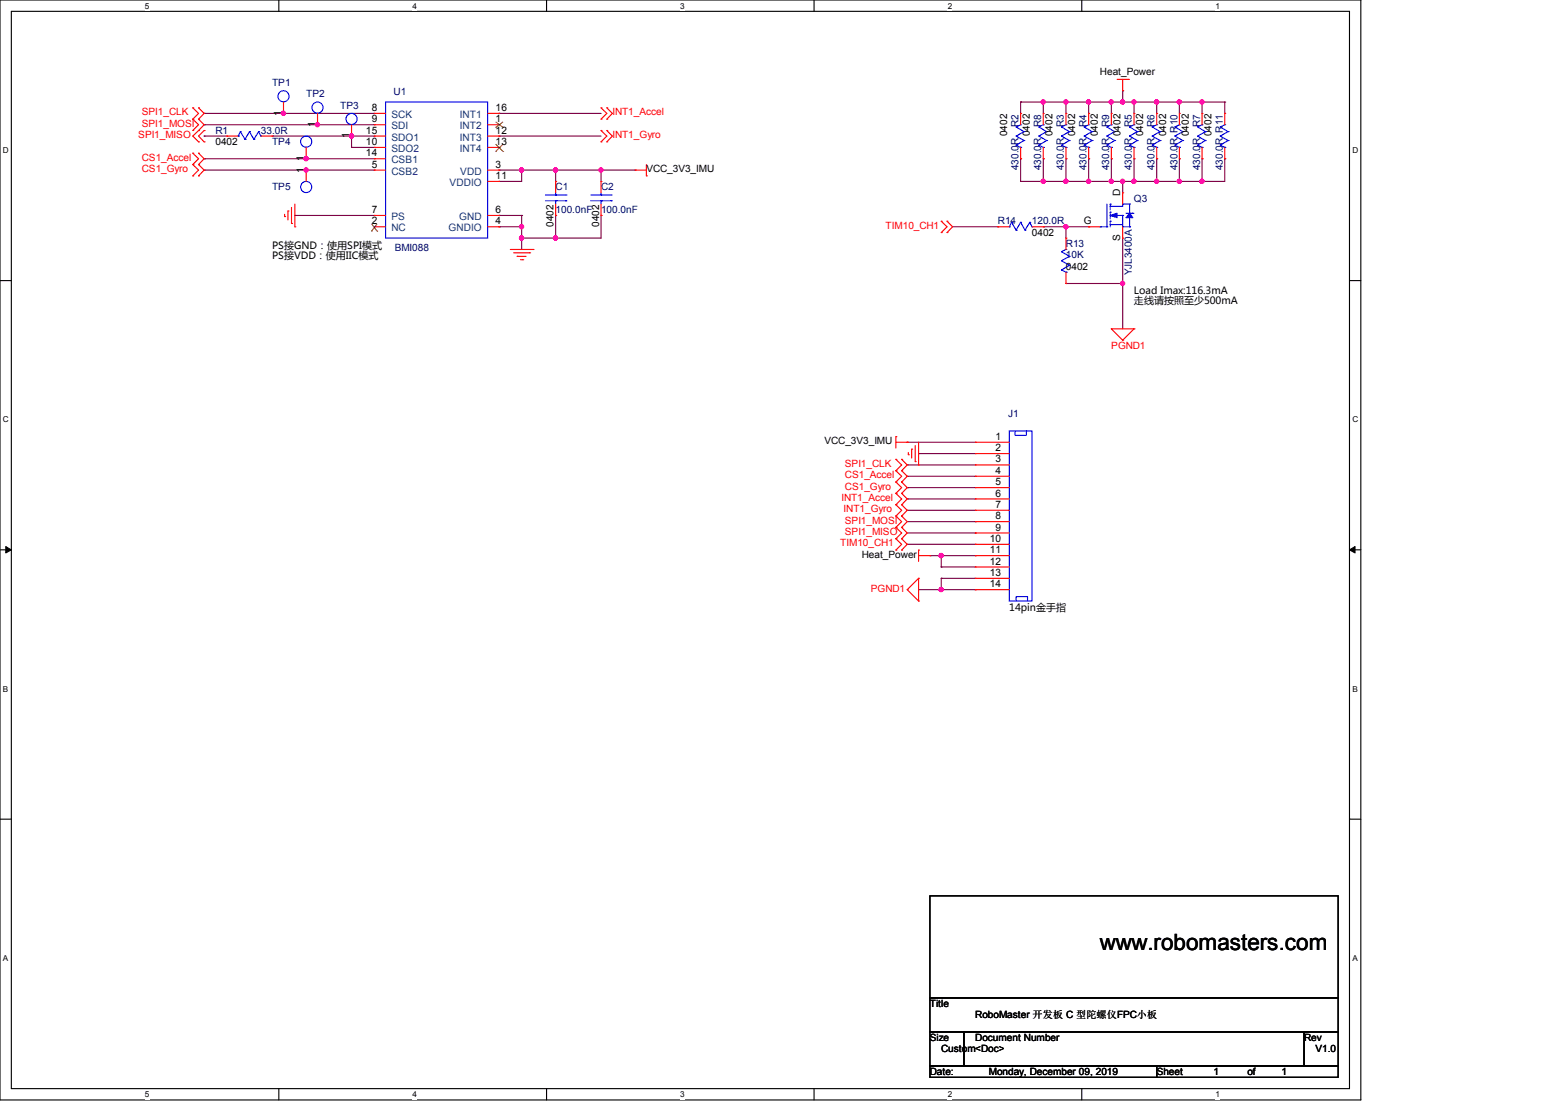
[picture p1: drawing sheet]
<svg xmlns="http://www.w3.org/2000/svg" width="297mm" height="210mm" viewBox="0 0 297 210" stroke-linecap="round" stroke-linejoin="round" font-family="sans-serif">
<path d="M0 0h259.1v209.4h-259.1zM2.2 2.2h254.7v205.1h-254.7z" fill="none" stroke="#000" stroke-width=".21"/>
<g fill="#fff">
<path d="M27.6 .3h.8v1.7h-.8z"/>
<path d="M27.6 207.5h.8v1.8h-.8z"/>
</g>
<path d="M53.1 0v2.2M53.1 207.3v2.1" fill="none" stroke="#000" stroke-width=".21"/>
<g fill="#fff">
<path d="M78.5 .3h.9v1.7h-.9z"/>
<path d="M78.5 207.5h.9v1.8h-.9z"/>
</g>
<path d="M104.1 0v2.2M104.1 207.3v2.1" fill="none" stroke="#000" stroke-width=".21"/>
<g fill="#fff">
<path d="M129.5 .3h.8v1.7h-.8z"/>
<path d="M129.5 207.5h.8v1.8h-.8z"/>
</g>
<path d="M155 0v2.2M155 207.3v2.1" fill="none" stroke="#000" stroke-width=".21"/>
<g fill="#fff">
<path d="M180.4 .3h.9v1.7h-.9z"/>
<path d="M180.4 207.5h.9v1.8h-.9z"/>
</g>
<path d="M206 0v2.2M206 207.3v2.1" fill="none" stroke="#000" stroke-width=".21"/>
<g fill="#fff">
<path d="M231.4 .3h.8v1.7h-.8z"/>
<path d="M231.4 207.5h.8v1.8h-.8z"/>
<path d="M.6 27.8h1.1v1.7h-1.1z"/>
<path d="M257.5 27.8h1.1v1.7h-1.1z"/>
<path d="M.6 79h1.1v1.8h-1.1z"/>
<path d="M257.5 79h1.1v1.8h-1.1z"/>
</g>
<path d="M0 53.4h2.2M256.9 53.4h2.2" fill="none" stroke="#000" stroke-width=".21"/>
<g fill="#fff">
<path d="M.6 130.3h1v1.7h-1z"/>
<path d="M257.5 130.3h1v1.7h-1z"/>
</g>
<path d="M0 104.7h2.2M256.9 104.7h2.2" fill="none" stroke="#000" stroke-width=".21"/>
<path d="M1.1 104.1l1.1 .6-1.1 .6zM256.9 104.7l1.1-.6v1.2z" fill="#000" stroke="#000" stroke-width=".19"/>
<g fill="#fff">
<path d="M.6 181.6h.9v1.7h-.9z"/>
<path d="M257.5 181.6h.9v1.7h-.9z"/>
</g>
<path d="M0 156h2.2M256.9 156h2.2M177 170.6h77.8v19.4h-77.8zM177 190h77.8v6.5h-77.8zM177 196.5h6.5v6.4h-6.5zM183.5 196.5h64.8v6.4h-64.8zM248.3 196.5h6.5v6.4h-6.5zM177 202.9h43.2v2.2h-43.2zM220.2 202.9h34.6v2.2h-34.6z" fill="none" stroke="#000" stroke-width=".21"/>
<g fill="none" stroke="#800040" stroke-width=".21">
<path d="M194.3 19.4h.1M194.3 19.4h38.9M194.3 19.4v2.2M198.6 19.4h.1M198.6 19.4v2.2M202.9 19.4h.1M202.9 19.4v2.2M207.3 19.4h.1M207.3 19.4v2.2M211.6 19.4h.1M211.6 19.4v2.2M213.7 17.3h.1"/>
<path d="M213.7 19.4h.1M213.7 17.3v2.1M215.9 19.4h.1M215.9 19.4v2.2M220.2 19.4h.1M220.2 19.4v2.2M224.5 19.4h.1M224.5 19.4v2.2M228.9 19.4h.1M228.9 19.4v2.2M233.2 19.4h.1M233.2 19.4v2.2"/>
<path d="M38.9 21.6h.1M38.9 23.7h.1M38.9 30.2h.1M38.9 32.4h.1M38.9 25.9h.1M38.9 21.6h32.3M38.9 23.7h32.3M38.9 32.4h32.3M38.9 25.9h4.3M38.9 30.2h32.3M51.8 25.9h.1M51.8 25.9h19.4"/>
<path d="M54 21.6h.1M58.3 30.2h.1M58.3 32.4h.1M60.5 23.7h.1M66.9 28.1h.1M66.9 25.9h.1M66.9 28.1h4.3M66.9 25.9v2.2M95 32.4h.1M95 34.5h.1M95 21.6h.1M95 25.9h.1"/>
<path d="M95 21.6h19.4M95 32.4h25.9M95 25.9h19.4M99.3 32.4h.1M99.3 32.4v2.1h-4.3M105.8 32.4h.1M105.8 32.4v2.1M114.4 32.4h.1M114.4 32.4v2.1M120.9 32.4h.1M194.3 30.2h.1M194.3 34.5h.1"/>
<path d="M194.3 30.2v4.3M198.6 30.2h.1M198.6 34.5h.1M198.6 30.2v4.3M202.9 30.2h.1M202.9 34.5h.1M202.9 30.2v4.3M207.3 34.5h.1M207.3 30.2h.1M207.3 30.2v4.3M211.6 30.2h.1M211.6 30.2v4.3"/>
<path d="M213.7 34.5h.1M213.7 34.5v2.2M215.9 30.2h.1M215.9 34.5h.1M215.9 30.2v4.3M220.2 30.2h.1M220.2 34.5h.1M220.2 30.2v4.3M224.5 30.2h.1M224.5 34.5h.1M224.5 30.2v4.3M228.9 30.2h.1"/>
<path d="M228.9 34.5h.1M228.9 30.2v4.3M233.2 30.2h.1M233.2 30.2v4.3h-38.9M56.1 41h.1M56.1 41h15.1M95 41h.1M95 43.2h.1M95 41h4.3M95 43.2h4.3M99.3 41h.1M99.3 45.3h.1"/>
<path d="M99.3 43.2h.1M99.3 41v6.5M105.8 45.3h.1M105.8 41h.1M105.8 41v4.3M114.4 41h.1M114.4 41v4.3h-15.1M181.4 43.2h8.6M190 43.2h.1M198.6 43.2h.1M198.6 43.2h8.7M202.9 43.2h.1"/>
<path d="M202.9 54h.1M202.9 43.2v2.1M202.9 54h10.8M207.3 43.2h.1M213.7 54h.1M213.7 45.3v17.3M172.7 84.2h.1M172.7 88.5h.1M172.7 90.7h.1M172.7 92.8h.1M172.7 95h.1M172.7 97.2h.1"/>
<path d="M172.7 84.2h13M172.7 88.5h13M172.7 90.7h13M172.7 92.8h13M172.7 95h13M172.7 97.2h13M172.7 99.3h13M174.9 86.4h.1M174.9 86.4h10.8M185.7 99.3h.1M172.7 103.6h.1M172.7 103.6h13"/>
<path d="M172.7 101.5h13M174.9 112.3h10.8M177 105.8h8.7M179.2 105.8h.1M179.2 112.3h.1M179.2 107.9h.1M179.2 110.1h.1M179.2 107.9h6.5M179.2 105.8v2.1M179.2 110.1v2.2M179.2 110.1h6.5M185.7 101.5h.1"/>
<path d="M185.7 105.8h.1M185.7 112.3h.1"/>
</g>
<g fill="#f0f" stroke="#f0f" stroke-width=".21">
<circle cx="99.3" cy="32.4" r=".4"/>
<circle cx="105.8" cy="32.4" r=".4"/>
<circle cx="114.4" cy="32.4" r=".4"/>
<circle cx="105.8" cy="45.3" r=".4"/>
<circle cx="54" cy="21.6" r=".4"/>
<circle cx="60.4" cy="23.7" r=".4"/>
<circle cx="211.6" cy="19.4" r=".4"/>
<circle cx="215.9" cy="19.4" r=".4"/>
<circle cx="213.7" cy="19.4" r=".4"/>
<circle cx="211.6" cy="34.5" r=".4"/>
<circle cx="213.7" cy="34.5" r=".4"/>
<circle cx="202.9" cy="43.2" r=".4"/>
<circle cx="213.7" cy="54" r=".4"/>
<circle cx="207.2" cy="19.4" r=".4"/>
<circle cx="220.2" cy="34.5" r=".4"/>
<circle cx="198.6" cy="19.4" r=".4"/>
<circle cx="228.8" cy="34.5" r=".4"/>
<circle cx="224.5" cy="34.5" r=".4"/>
<circle cx="215.9" cy="34.5" r=".4"/>
<circle cx="207.2" cy="34.5" r=".4"/>
<circle cx="202.9" cy="34.5" r=".4"/>
<circle cx="198.6" cy="34.5" r=".4"/>
<circle cx="220.2" cy="19.4" r=".4"/>
<circle cx="228.8" cy="19.4" r=".4"/>
<circle cx="224.5" cy="19.4" r=".4"/>
<circle cx="202.9" cy="19.4" r=".4"/>
<circle cx="99.3" cy="43.2" r=".4"/>
<circle cx="99.3" cy="45.3" r=".4"/>
<circle cx="66.9" cy="25.9" r=".4"/>
<circle cx="58.3" cy="30.2" r=".4"/>
<circle cx="58.3" cy="32.4" r=".4"/>
<circle cx="179.2" cy="105.8" r=".4"/>
<circle cx="179.2" cy="112.2" r=".4"/>
</g>
<g fill="none" stroke="#f00" stroke-width=".21">
<path d="M54 19.4v2.2M212.7 15.1h2.1M213.7 17.3h.1M213.7 15.1v2.2M214.8 15.1h.1M36.7 31.3h.1M36.7 33.5h.1M36.7 29.2h.1M36.7 22.7h.1M36.7 24.8h.1M36.7 20.5h.1M36.7 31.3l1.1 1.1-1.1 1.1"/>
<path d="M36.7 29.2l1.1 1-1.1 1.1M36.7 22.7l1.1 1-1.1 1.1M36.7 20.5l1.1 1.1-1.1 1.1M37.8 33.5h.1M37.8 31.3h.1M37.8 29.2h.1M37.8 24.8h.1M37.8 22.7h.1M37.8 20.5h.1M37.8 27h.1M37.8 31.3l1.1 1.1-1.1 1.1M37.8 29.2l1.1 1-1.1 1.1"/>
<path d="M37.8 22.7l1.1 1-1.1 1.1M37.8 20.5l1.1 1.1-1.1 1.1M37.8 24.8l-1.1 1.1 1.1 1.1M38.9 24.8h.1M38.9 27h.1M38.9 24.8l-1.1 1.1 1.1 1.1M43.2 25.9h.1M43.2 25.9h2.1M49.7 25.9h2.1M51.8 25.9h.1M54 21.6h.1M55.5 39.5v3"/>
<path d="M56.1 38.9v4.3M58.3 32.4h.1M58.3 30.2h.1M58.3 28.1v2.1M58.3 32.4v2.1M60.5 23.7h.1M60.5 21.6v2.1M66.9 25.9h.1M66.9 23.7v2.2M71.2 23.7h.1M71.2 25.9h.1M71.2 32.4h.1"/>
<path d="M71.2 21.6h.1M71.2 28.1h.1M71.2 30.2h.1M71.2 32.4h2.2M71.2 23.7h2.2M71.2 25.9h2.2M71.2 21.6h2.2M71.2 28.1h2.2M71.2 30.2h2.2M92.8 32.4h2.2M92.8 23.7h2.2M92.8 25.9h2.2"/>
<path d="M92.8 21.6h2.2M92.8 28.1h2.2M92.8 34.5h2.2M95 32.4h.1M95 34.5h.1M95 28.1h.1M95 25.9h.1M95 23.7h.1M95 21.6h.1M105.8 34.5h.1M105.8 34.5v2.2M105.8 38.9v2.1"/>
<path d="M114.4 22.7h.1M114.4 20.5h.1M114.4 27h.1M114.4 24.8h.1M114.4 34.5h.1M114.4 20.5l1.1 1.1-1.1 1.1M114.4 24.8l1.1 1.1-1.1 1.1M114.4 34.5v2.2M114.4 38.9v2.1M115.5 22.7h.1M115.5 20.5h.1M115.5 27h.1"/>
<path d="M115.5 24.8h.1M115.5 20.5l1.1 1.1-1.1 1.1M115.5 24.8l1.1 1.1-1.1 1.1M120.9 32.4h.1M120.9 32.4h2.2M123.1 33.5h.1M123.1 31.3v2.2M194.3 30.2h.1M194.3 21.6h.1M194.3 21.6v2.1M194.3 28.1v2.1M198.6 30.2h.1"/>
<path d="M198.6 21.6h.1M198.6 21.6v2.1M198.6 28.1v2.1M202.9 30.2h.1M202.9 21.6h.1M202.9 21.6v2.1M202.9 28.1v2.1M207.3 30.2h.1M207.3 21.6h.1M207.3 21.6v2.1M207.3 28.1v2.1M211.6 30.2h.1"/>
<path d="M211.6 21.6h.1M211.6 21.6v2.1M211.6 28.1v2.1M213.7 36.7h.1M213.7 36.7v2.2M215.9 30.2h.1M215.9 21.6h.1M215.9 21.6v2.1M215.9 28.1v2.1M220.2 30.2h.1M220.2 21.6h.1M220.2 21.6v2.1"/>
<path d="M220.2 28.1v2.1M224.5 30.2h.1M224.5 21.6h.1M224.5 21.6v2.1M224.5 28.1v2.1M228.9 30.2h.1M228.9 21.6h.1M228.9 21.6v2.1M228.9 28.1v2.1M233.2 30.2h.1M233.2 21.6h.1M233.2 21.6v2.1"/>
<path d="M233.2 28.1v2.1M54.2 41.2h.1M54.2 40.8v.4M54.8 40.2h.1M54.8 40.2v1.7M55.5 42.5h.1M56.1 43.2h.1M71.2 41h.1M71.2 43.2h.1M71.2 43.2h2.2M71.2 41h2.2M92.8 43.2h2.2"/>
<path d="M92.8 41h2.2M95 43.2h.1M95 41h.1M97.2 47.5h4.3M97.8 48.1h3M98.5 48.8h.1M98.5 48.8h1.7M99.1 49.4h.4M99.5 49.4h.1M100.8 48.1h.1M101.5 47.5h.1M105.8 41h.1"/>
<path d="M114.4 41h.1M179.2 42.1h.1M179.2 44.3h.1M179.2 42.1l1.1 1.1-1.1 1.1M180.3 44.3h.1M180.3 42.1h.1M180.3 42.1l1.1 1.1-1.1 1.1M190 43.2h.1M190 43.2h2.2M196.5 43.2h2.1M198.6 43.2h.1M202.9 54h.1"/>
<path d="M202.9 45.3h.1M202.9 45.3v2.2M202.9 51.8v2.2M207.3 43.2h.1M207.3 43.2h2.1M213.7 45.3h.1M213.7 43.2v2.1M211.6 62.6h.1M211.6 62.6h4.3M211.6 62.6l2.1 2.2M213.7 64.8h.1M215.9 62.6h.1"/>
<path d="M215.9 62.6l-2.2 2.2M170.6 83.1h.1M170.6 87.5h.1M170.6 89.6h.1M170.6 91.8h.1M170.6 93.9h.1M170.6 96.1h.1M170.6 98.3h.1M170.6 84.2h2.1M170.6 83.1v2.2M170.6 87.5l1.1 1-1.1 1.1M170.6 91.8l1.1 1-1.1 1.1"/>
<path d="M170.6 89.6l1.1 1.1-1.1 1.1M170.6 93.9l1.1 1.1-1.1 1.1M170.6 96.1l1.1 1.1-1.1 1.1M170.6 98.3l1.1 1-1.1 1.1M171.7 89.6h.1M171.7 87.5h.1M171.7 93.9h.1M171.7 91.8h.1M171.7 96.1h.1M171.7 98.3h.1M171.7 87.5l1 1-1 1.1M171.7 91.8l1 1-1 1.1"/>
<path d="M171.7 89.6l1 1.1-1 1.1M171.7 93.9l1 1.1-1 1.1M171.7 96.1l1 1.1-1 1.1M171.7 98.3l1 1-1 1.1M172.7 84.2h.1M172.9 86.6h.1M172.9 86.1v.5M173.6 85.5h.1M173.6 85.5v1.7M174.2 87.9h.1M174.2 84.8v3.1M174.9 88.5h.1"/>
<path d="M174.9 84.2v4.3M185.7 84.2h.1M185.7 86.4h.1M185.7 88.5h.1M185.7 90.7h.1M185.7 92.8h.1M185.7 95h.1M185.7 97.2h.1M185.7 99.3h.1M185.7 84.2h6.5M185.7 86.4h6.5M185.7 88.5h6.5"/>
<path d="M185.7 90.7h6.5M185.7 92.8h6.5M185.7 95h6.5M185.7 97.2h6.5M185.7 99.3h6.5M170.6 100.4h.1M170.6 102.6h.1M170.6 104.7h.1M170.6 100.4l1.1 1.1-1.1 1.1M170.6 102.6l1.1 1-1.1 1.1M171.7 100.4h.1M171.7 102.6h.1"/>
<path d="M171.7 104.7h.1M171.7 100.4l1 1.1-1 1.1M171.7 102.6l1 1-1 1.1M172.7 112.3h.1M172.7 112.3l2.2 2.1M174.9 104.7h.1M174.9 114.4h.1M174.9 110.1h.1M174.9 104.7v2.2M174.9 110.1v4.3M174.9 105.8h2.1M174.9 110.1l-2.2 2.2"/>
<path d="M177 105.8h.1M185.7 101.5h.1M185.7 103.6h.1M185.7 105.8h.1M185.7 107.9h.1M185.7 110.1h.1M185.7 112.3h.1M185.7 105.8h6.5M185.7 101.5h6.5M185.7 103.6h6.5M185.7 107.9h6.5M185.7 110.1h6.5"/>
<path d="M185.7 112.3h6.5"/>
</g>
<g fill="none" stroke="#00f" stroke-width=".21">
<path d="M73.4 19.4h19.4v25.9h-19.4zM45.3 25.9h.1M45.8 25.1h.1M45.8 25.1l-.5 .8M45.8 25.1l.9 1.4M46.7 26.5h.1M47.5 25.1h.1M47.5 25.1l-.8 1.4M47.5 25.1l.8 1.4M48.3 26.5h.1M49.2 25.1h.1M49.2 25.1l-.9 1.4"/>
<path d="M49.2 25.1l.5 .8M49.7 25.9h.1M103.8 38.2h3.9M103.8 37.1h3.9M105.8 37.1h.1M105.8 38.2h.1M105.8 36.7v.4M105.8 38.2v.7M107.7 38.2h.1M107.7 37.1h.1M112.5 38.2h3.9M112.5 37.1h3.9"/>
<path d="M114.4 37.1h.1M114.4 38.2h.1M114.4 36.7v.4M114.4 38.2v.7M116.4 38.2h.1M116.4 37.1h.1M193.5 27.6h.1M193.5 25.9h.1M193.5 24.2h.1M193.5 27.6l.8 .5M193.5 25.9l1.4 .9M193.5 24.2l1.4 .9"/>
<path d="M194.3 28.1h.1M194.3 23.7h.1M194.3 23.7l-.8 .5M194.9 26.8h.1M194.9 25.1h.1M194.9 26.8l-1.4 .8M194.9 25.1l-1.4 .8M197.8 27.6h.1M197.8 25.9h.1M197.8 24.2h.1M197.8 27.6l.8 .5M197.8 25.9l1.5 .9"/>
<path d="M197.8 24.2l1.5 .9M198.6 28.1h.1M198.6 23.7h.1M198.6 23.7l-.8 .5M199.3 26.8h.1M199.3 25.1h.1M199.3 26.8l-1.5 .8M199.3 25.1l-1.5 .8M202.1 27.6h.1M202.1 25.9h.1M202.1 24.2h.1M202.1 27.6l.8 .5"/>
<path d="M202.1 25.9l1.5 .9M202.1 24.2l1.5 .9M202.9 28.1h.1M202.9 23.7h.1M202.9 23.7l-.8 .5M203.6 26.8h.1M203.6 25.1h.1M203.6 26.8l-1.5 .8M203.6 25.1l-1.5 .8M206.4 27.6h.1M206.4 25.9h.1M206.4 24.2h.1"/>
<path d="M206.4 27.6l.9 .5M206.4 25.9l1.5 .9M206.4 24.2l1.5 .9M207.3 28.1h.1M207.3 23.7h.1M207.3 23.7l-.9 .5M207.9 26.8h.1M207.9 25.1h.1M207.9 26.8l-1.5 .8M207.9 25.1l-1.5 .8M210.7 27.6h.1M210.7 25.9h.1"/>
<path d="M210.7 24.2h.1M210.7 38.9v4.3M210.7 27.6l.9 .5M210.7 25.9l1.5 .9M210.7 24.2l1.5 .9M211.4 39.3h.1M211.4 38.9h.1M211.4 38.9v1.1M211.6 28.1h.1M211.6 23.7h.1M211.6 23.7l-.9 .5M212.2 26.8h.1"/>
<path d="M212.2 25.1h.1M212.2 26.8l-1.5 .8M212.2 25.1l-1.5 .8M213.7 38.9h.1M213.7 38.9v.4h-2.3M213.7 38.9h1.4M215.1 38.9h.1M215.1 27.6h.1M215.1 25.9h.1M215.1 24.2h.1M215.1 38.9v4.3M215.1 27.6l.8 .5"/>
<path d="M215.1 25.9l1.4 .9M215.1 24.2l1.4 .9M215.9 28.1h.1M215.9 23.7h.1M215.9 23.7l-.8 .5M216.5 26.8h.1M216.5 25.1h.1M216.5 26.8l-1.4 .8M216.5 25.1l-1.4 .8M219.4 27.6h.1M219.4 25.9h.1M219.4 24.2h.1"/>
<path d="M219.4 27.6l.8 .5M219.4 25.9l1.5 .9M219.4 24.2l1.5 .9M220.2 28.1h.1M220.2 23.7h.1M220.2 23.7l-.8 .5M220.9 26.8h.1M220.9 25.1h.1M220.9 26.8l-1.5 .8M220.9 25.1l-1.5 .8M223.7 27.6h.1M223.7 25.9h.1"/>
<path d="M223.7 24.2h.1M223.7 27.6l.8 .5M223.7 25.9l1.5 .9M223.7 24.2l1.5 .9M224.5 28.1h.1M224.5 23.7h.1M224.5 23.7l-.8 .5M225.2 26.8h.1M225.2 25.1h.1M225.2 26.8l-1.5 .8M225.2 25.1l-1.5 .8M228 27.6h.1"/>
<path d="M228 25.9h.1M228 24.2h.1M228 27.6l.9 .5M228 25.9l1.5 .9M228 24.2l1.5 .9M228.9 28.1h.1M228.9 23.7h.1M228.9 23.7l-.9 .5M229.5 26.8h.1M229.5 25.1h.1M229.5 26.8l-1.5 .8M229.5 25.1l-1.5 .8"/>
<path d="M232.3 27.6h.1M232.3 25.9h.1M232.3 24.2h.1M232.3 27.6l.9 .5M232.3 25.9l1.5 .9M232.3 24.2l1.5 .9M233.2 28.1h.1M233.2 23.7h.1M233.2 23.7l-.9 .5M233.8 26.8h.1M233.8 25.1h.1M233.8 26.8l-1.5 .8"/>
<path d="M233.8 25.1l-1.5 .8M192.2 43.2h.1M192.6 42.3h.1M192.6 42.3l-.4 .9M192.6 42.3l.9 1.5M193.5 43.8h.1M194.3 42.3h.1M194.3 42.3l-.8 1.5M194.3 42.3l.9 1.5M195.2 43.8h.1M196 42.3h.1M196 42.3l-.8 1.5"/>
<path d="M196 42.3l.5 .9M196.5 43.2h.1M202.1 51.4h.1M202.1 49.7h.1M202.1 47.9h.1M202.1 51.4l.8 .4M202.1 49.7l1.5 .8M202.1 47.9l1.5 .9M202.9 51.8h.1M202.9 47.5h.1M202.9 47.5l-.8 .4M203.6 50.5h.1"/>
<path d="M203.6 48.8h.1M203.6 50.5l-1.5 .9M203.6 48.8l-1.5 .9M209.4 43.2h.1M209.4 43.2h1.3M210.7 43.2h.1M211.4 40.4h.1M211.4 42.1h.1M211.4 42.8h.1M211.4 40.4v1.3M211.4 42.1v1.1M211.4 41h2.3"/>
<path d="M211.4 42.8h2.3M213.7 41h.1M213.7 43.2h.1M213.7 41v2.2M213.7 43.2h1.4M214.4 40.6h1.3M215.1 43.2h.1M215.7 40.6h.1M192.2 82h4.3v32.4h-4.3zM193.3 82v.9h2.1v-.9M193.5 114.4v-.8h2.1v.8"/>
<circle cx="54" cy="18.3" r="1.06"/>
<circle cx="58.3" cy="27" r="1.06"/>
<circle cx="58.3" cy="35.6" r="1.06"/>
<circle cx="60.5" cy="20.5" r="1.06"/>
<circle cx="66.9" cy="22.6" r="1.06"/>
</g>
<g fill="#00f" stroke="#00f" stroke-width=".21">
<path d="M211.4 41l1.3-.4v.8z"/>
<path d="M215.1 40.6l.6 .8h-1.3z" fill-rule="evenodd"/>
</g>
<path d="M94.4 28.8h.1M94.4 24.3h.1M94.4 27.4l1.4 1.4M94.4 23.2l1.4 1.1M95.8 28.8h.1M95.8 24.3h.1M95.8 27.4l-1.4 1.4M95.8 23.2l-1.4 1.1M70.7 44h.1M70.7 42.6l1.1 1.4M71.8 44h.1M71.8 42.6l-1.1 1.4" fill="none" stroke="#804000" stroke-width=".19"/>
<text font-size="4.3" x="209.4" y="180.9">www.robomasters.com</text>
<g font-size="1.9" fill="#000080">
<text x="51.8" y="16.4">TP1</text>
<text x="58.3" y="18.5">TP2</text>
<text x="64.8" y="20.7">TP3</text>
<text x="74.9" y="18.1">U1</text>
<text x="41" y="25.4">R1</text>
<text x="49.7" y="25.4">33.0R</text>
<text x="51.8" y="27.6">TP4</text>
<text x="193.9" y="24.2" transform="rotate(-90 193.9 24.2)">R2</text>
<text x="198.2" y="24.2" transform="rotate(-90 198.2 24.2)">R8</text>
<text x="202.6" y="24.2" transform="rotate(-90 202.6 24.2)">R3</text>
<text x="206.9" y="24.2" transform="rotate(-90 206.9 24.2)">R4</text>
<text x="211.2" y="24.2" transform="rotate(-90 211.2 24.2)">R9</text>
<text x="215.5" y="24.2" transform="rotate(-90 215.5 24.2)">R5</text>
<text x="219.8" y="24.2" transform="rotate(-90 219.8 24.2)">R6</text>
<text x="228.5" y="24.2" transform="rotate(-90 228.5 24.2)">R7</text>
<text x="193.9" y="32.4" transform="rotate(-90 193.9 32.4)">430.0R</text>
<text x="198.2" y="32.4" transform="rotate(-90 198.2 32.4)">430.0R</text>
<text x="202.6" y="32.4" transform="rotate(-90 202.6 32.4)">430.0R</text>
<text x="206.9" y="32.4" transform="rotate(-90 206.9 32.4)">430.0R</text>
<text x="211.2" y="32.4" transform="rotate(-90 211.2 32.4)">430.0R</text>
<text x="215.5" y="32.4" transform="rotate(-90 215.5 32.4)">430.0R</text>
<text x="219.8" y="32.4" transform="rotate(-90 219.8 32.4)">430.0R</text>
<text x="224.1" y="32.4" transform="rotate(-90 224.1 32.4)">430.0R R10</text>
<text x="228.5" y="32.4" transform="rotate(-90 228.5 32.4)">430.0R</text>
<text x="232.8" y="32.4" transform="rotate(-90 232.8 32.4)">430.0R R11</text>
<text x="51.8" y="36.2">TP5</text>
<text x="105.8" y="36.2">C1</text>
<text x="105.8" y="40.6">100.0nF</text>
<text x="114.4" y="36.2">C2</text>
<text x="114.4" y="40.6">100.0nF</text>
<text x="215.9" y="38.4">Q3</text>
<text x="75.1" y="47.9">BMI088</text>
<text x="190" y="42.7">R14</text>
<text x="196.5" y="42.7">120.0R</text>
<text x="202.9" y="47">R13</text>
<text x="202.9" y="49.2">10K</text>
<text x="215.5" y="52.5" transform="rotate(-90 215.5 52.5)">YJL3400A</text>
<text x="191.9" y="79.4">J1</text>
</g>
<g font-size="1.9">
<text x="209.4" y="14.2">Heat_Power</text>
<text x="53.5" y="22" transform="rotate(-90 53.5 22)">1</text>
<text x="70.8" y="23.3">9</text>
<text x="70.8" y="21.1">8</text>
<text x="94.4" y="23.3">1</text>
<text x="94.4" y="21.1">16</text>
<text x="41" y="27.6">0402</text>
<text x="60" y="24.2" transform="rotate(-90 60 24.2)">1</text>
<text x="66.5" y="26.3" transform="rotate(-90 66.5 26.3)">1</text>
<text x="69.7" y="25.4">15</text>
<text x="69.7" y="27.6">10</text>
<text x="69.7" y="29.8">14</text>
<text x="94.4" y="27.6">13</text>
<text x="94.4" y="25.4">12</text>
<text x="191.8" y="25.9" transform="rotate(-90 191.8 25.9)">0402</text>
<text x="196.1" y="25.9" transform="rotate(-90 196.1 25.9)">0402</text>
<text x="200.4" y="25.9" transform="rotate(-90 200.4 25.9)">0402</text>
<text x="204.7" y="25.9" transform="rotate(-90 204.7 25.9)">0402</text>
<text x="209" y="25.9" transform="rotate(-90 209 25.9)">0402</text>
<text x="213.4" y="25.9" transform="rotate(-90 213.4 25.9)">0402</text>
<text x="217.7" y="25.9" transform="rotate(-90 217.7 25.9)">0402</text>
<text x="222" y="25.9" transform="rotate(-90 222 25.9)">0402</text>
<text x="226.3" y="25.9" transform="rotate(-90 226.3 25.9)">0402</text>
<text x="230.6" y="25.9" transform="rotate(-90 230.6 25.9)">0402</text>
<text x="57.8" y="33" transform="rotate(-90 57.8 33)">1</text>
<text x="57.8" y="30.6" transform="rotate(-90 57.8 30.6)">1</text>
<text x="70.8" y="31.9">5</text>
<text x="94.4" y="31.9">3</text>
<text x="94.4" y="34.1">11</text>
<text x="123.1" y="32.8">VCC_3V3_IMU</text>
<text x="70.8" y="40.6">7</text>
<text x="94.4" y="40.6">6</text>
<text x="213.3" y="37.3" transform="rotate(-90 213.3 37.3)">D</text>
<text x="51.8" y="47.3">PS接GND：使用SPI模式</text>
<text x="70.8" y="42.7">2</text>
<text x="94.4" y="42.7">4</text>
<text x="105.4" y="43.2" transform="rotate(-90 105.4 43.2)">0402</text>
<text x="114" y="43.2" transform="rotate(-90 114 43.2)">0402</text>
<text x="196.5" y="44.9">0402</text>
<text x="206.4" y="42.7">G</text>
<text x="213.3" y="46" transform="rotate(-90 213.3 46)">S</text>
<text x="51.8" y="49.2">PS接VDD：使用IIC模式</text>
<text x="202.9" y="51.3">0402</text>
<text x="215.9" y="56">Load Imax:116.3mA</text>
<text x="215.9" y="57.9">走线请按照至少500mA</text>
<text x="189.5" y="83.7">1</text>
<text x="157" y="84.6">VCC_3V3_IMU</text>
<text x="189.5" y="85.9">2</text>
<text x="189.5" y="88.1">3</text>
<text x="189.5" y="90.2">4</text>
<text x="189.5" y="92.4">5</text>
<text x="189.5" y="94.5">6</text>
<text x="189.5" y="96.7">7</text>
<text x="189.5" y="98.8">8</text>
<text x="189.5" y="101">9</text>
<text x="164.1" y="106.2">Heat_Power</text>
<text x="188.4" y="103.2">10</text>
<text x="188.4" y="105.3">11</text>
<text x="188.4" y="107.5">12</text>
<text x="188.4" y="109.6">13</text>
<text x="188.4" y="111.8">14</text>
<text x="192.1" y="116.4">14pin金手指</text>
<text x="177" y="191.7">Title</text>
<text x="185.7" y="193.8">RoboMaster 开发板 C 型陀螺仪FPC小板</text>
<text x="177" y="198.2">Size</text>
<text x="179.2" y="200.3">Custom&lt;Doc&gt;</text>
<text x="185.7" y="198.2">Document Number</text>
<text x="248.3" y="198.2">Rev</text>
<text x="250.4" y="200.3">V1.0</text>
<text x="177" y="204.6">Date:</text>
<text x="188.3" y="204.6">Monday, December 09, 2019</text>
<text x="220.2" y="204.6">Sheet</text>
<text x="231" y="204.6">1</text>
<text x="237.5" y="204.6">of</text>
<text x="244" y="204.6">1</text>
</g>
<g font-size="1.9" fill="#f00">
<text x="27" y="22">SPI1_CLK</text>
<text x="116.6" y="22">INT1_Accel</text>
<text x="26.3" y="26.3">SPI1_MISO</text>
<text x="27" y="24.1">SPI1_MOSI</text>
<text x="116.6" y="26.3">INT1_Gyro</text>
<text x="27" y="32.8">CS1_Gyro</text>
<text x="27" y="30.6">CS1_Accel</text>
<text x="168.6" y="43.6">TIM10_CH1</text>
<text x="211.6" y="66.5">PGND1</text>
<text x="160.9" y="88.9">SPI1_CLK</text>
<text x="160.2" y="95.4">INT1_Accel</text>
<text x="160.9" y="93.2">CS1_Gyro</text>
<text x="160.9" y="91.1">CS1_Accel</text>
<text x="160.6" y="97.5">INT1_Gyro</text>
<text x="160.9" y="99.7">SPI1_MOSI</text>
<text x="160.9" y="101.9">SPI1_MISO</text>
<text x="160" y="104">TIM10_CH1</text>
<text x="165.8" y="112.6">PGND1</text>
</g>
<g font-size="1.9" fill="#004080">
<text x="74.5" y="22.5">SCK</text>
<text x="87.5" y="22.5">INT1</text>
<text x="74.5" y="24.6">SDI</text>
<text x="74.5" y="26.8">SDO1</text>
<text x="74.5" y="29">SDO2</text>
<text x="87.5" y="29">INT4</text>
<text x="87.5" y="26.8">INT3</text>
<text x="87.5" y="24.6">INT2</text>
<text x="74.5" y="33.3">CSB2</text>
<text x="74.5" y="31.1">CSB1</text>
<text x="85.6" y="35.4">VDDIO</text>
<text x="87.6" y="33.3">VDD</text>
<text x="74.5" y="41.9">PS</text>
<text x="87.4" y="41.9">GND</text>
<text x="74.5" y="44.1">NC</text>
<text x="85.4" y="44.1">GNDIO</text>
</g>
<g font-size="1.6">
<text x="27.6" y="1.6">5</text>
<text x="78.5" y="1.6">4</text>
<text x="129.5" y="1.6">3</text>
<text x="180.4" y="1.6">2</text>
<text x="231.4" y="1.6">1</text>
<text x=".5" y="29.2">D</text>
<text x="257.5" y="29.2">D</text>
<text x=".5" y="80.4">C</text>
<text x="257.5" y="80.4">C</text>
<text x=".5" y="131.7">B</text>
<text x="257.5" y="131.7">B</text>
<text x=".5" y="183">A</text>
<text x="257.5" y="183">A</text>
<text x="27.6" y="208.9">5</text>
<text x="78.5" y="208.9">4</text>
<text x="129.5" y="208.9">3</text>
<text x="180.4" y="208.9">2</text>
<text x="231.4" y="208.9">1</text>
</g>
</svg>
